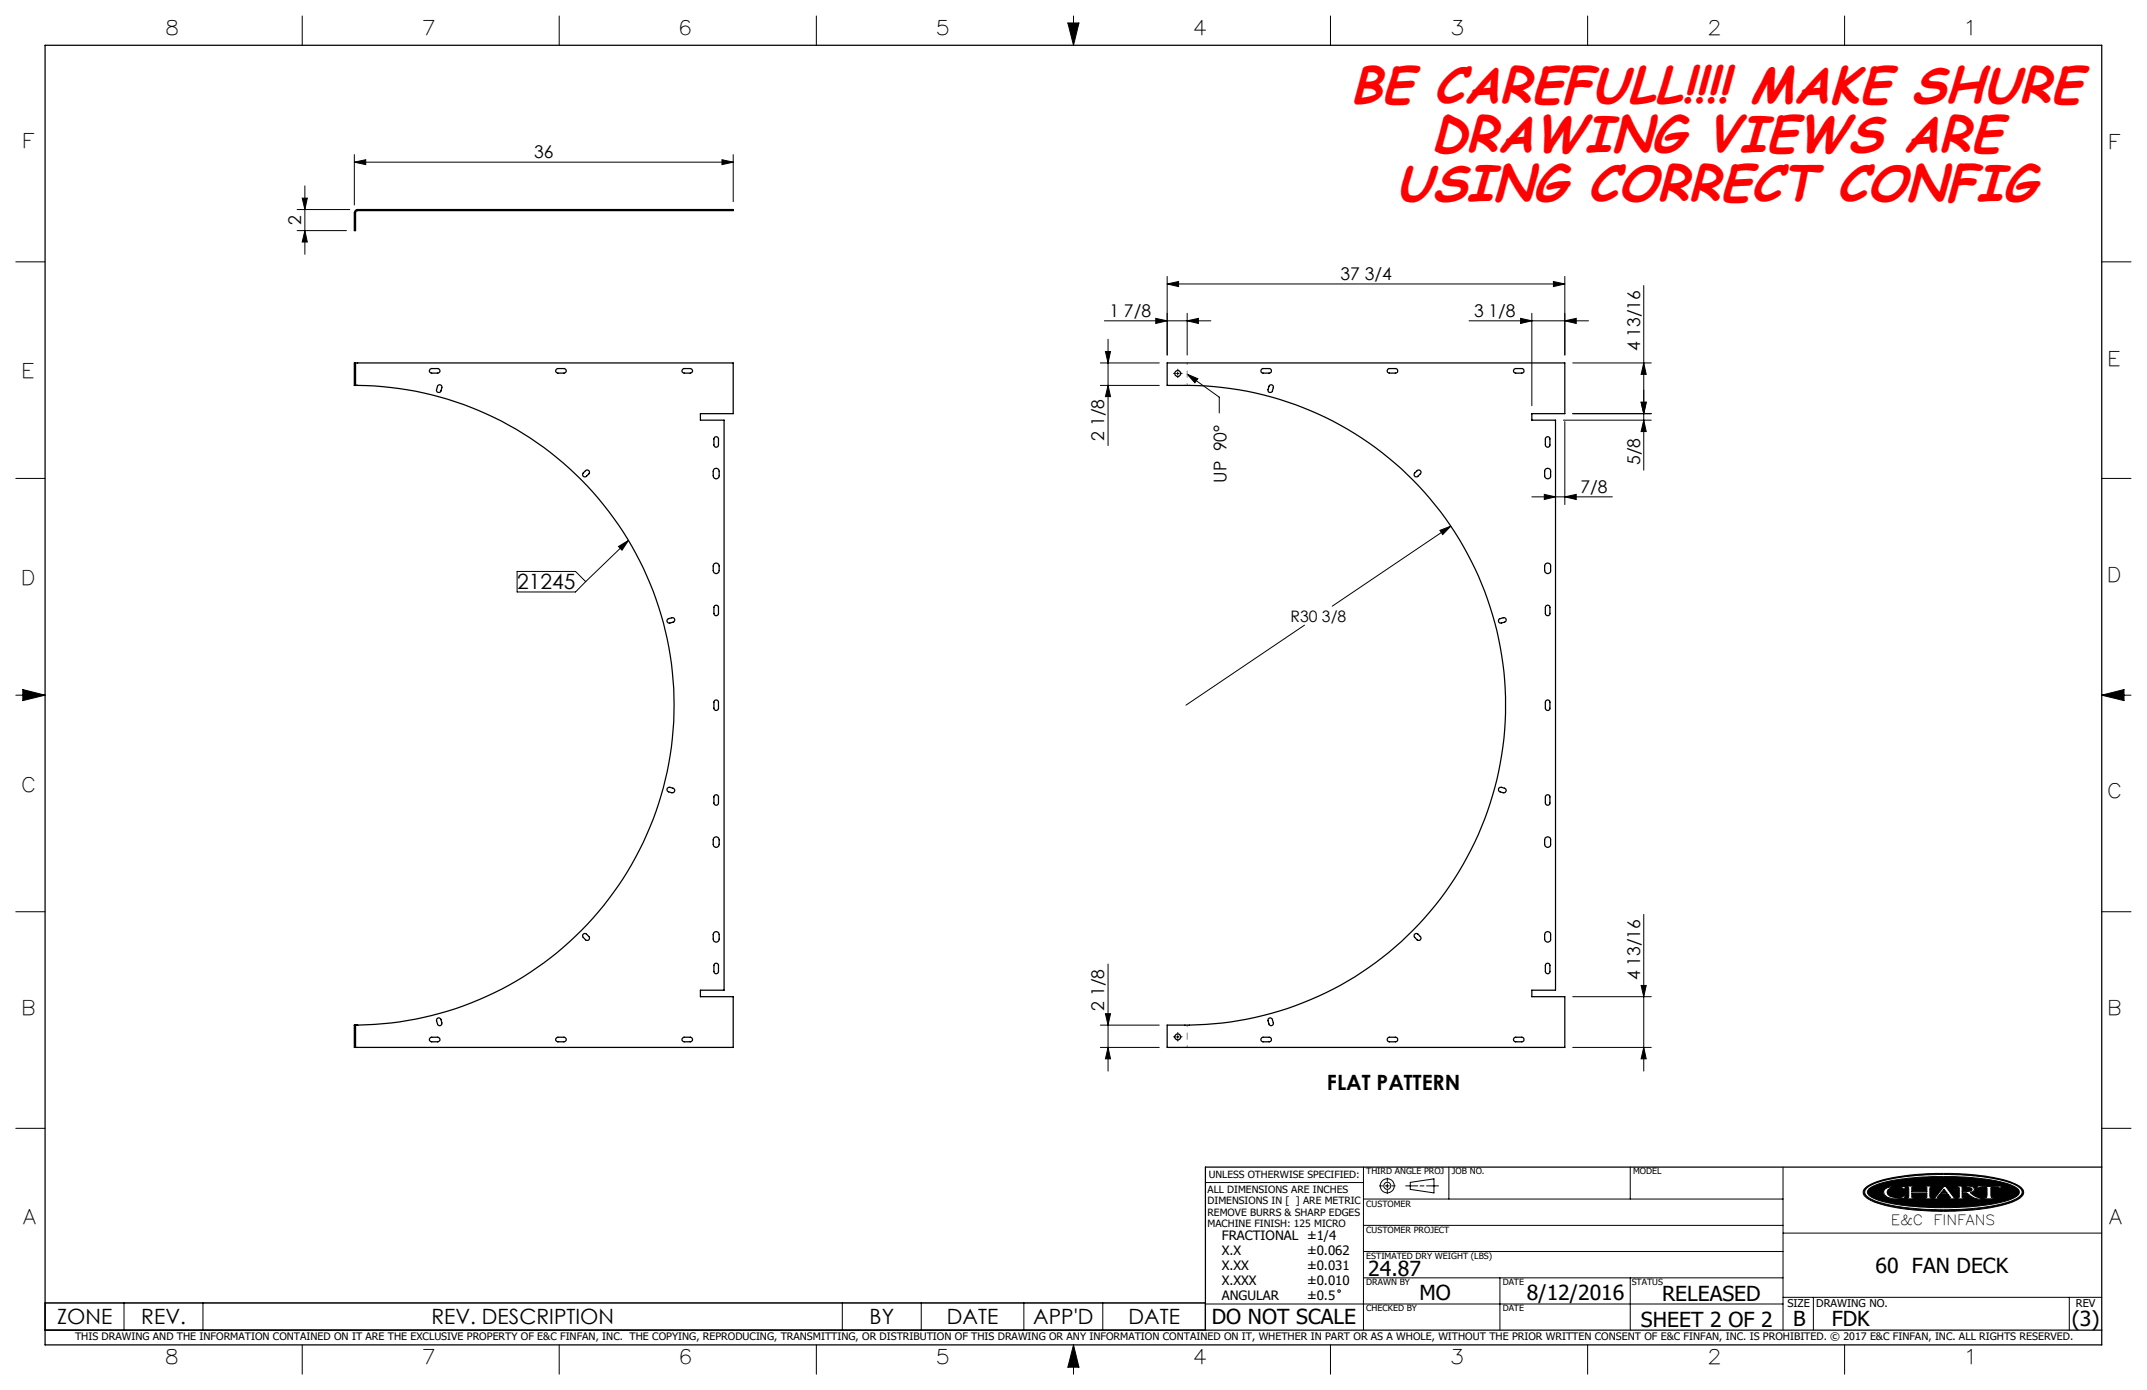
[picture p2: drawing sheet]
<svg xmlns="http://www.w3.org/2000/svg" width="432mm" height="279mm" viewBox="0 0 432 279" stroke-linecap="round" stroke-linejoin="round" font-family="sans-serif">
<g fill="none" stroke="#000" stroke-width=".2">
<path d="M60.8 3.2v5.9M112.5 3.2v5.9M164.2 3.2v5.9M214.8 4.6h2.2l-1.1 4.5zM215.9 3.2v5.9M267.6 3.2v5.9M319.3 3.2v5.9M371 3.2v5.9M60.8 39.8h1l-.5 2.3zM61.3 37.4v13.7M71.3 32.6l2.3-.5v1zM71.3 31.1v10.1"/>
<path d="M71.3 32.6h76.2M145.2 32.1l2.3 .5-2.3 .5zM147.5 31.1v9.4M3.2 52.6h5.9M59.8 42.1h10.5M59.8 46.4h9.9M61.3 46.4l.5 2.2h-1zM234.7 57.1l2.3-.5v1zM234.7 55.6v15.8M234.7 57.1h80M312.4 56.6l2.3 .5-2.3 .5zM314.7 55.6v15.8"/>
<path d="M330.6 57.4v37.1M422.7 52.6h5.9M221.3 73h11.9M221.3 77.5h11.9M222.1 64.5h21.4M222.3 70.7h1l-.5 2.3zM222.8 77.5l.5 2.2h-1zM222.8 68.2v21.4M232.4 64l2.3 .5-2.3 .5zM236.6 75.1h.5M236.9 74.8v.6M238.8 75.2l6.4 4.6v3.2"/>
<path d="M238.8 75.2l2.1 .9-.6 .8zM238.8 64.5l2.2-.5v1zM238.8 63v8.4M295.5 64.5h24M305.8 64l2.3 .5-2.3 .5zM308.1 63v18.6M314.7 64.5l2.3-.5v1zM316.3 73h15.8M330.6 73l.5 2.2h-1zM3.2 96.2h5.9M308.1 99.9h16.2M310.6 99.4l2.2 .5-2.2 .5z"/>
<path d="M314.4 84.5h17.7M314.7 99.9l2.3-.5v1zM314.7 84.7v16.7M316.3 83.1h15.8M330.1 80.9h1l-.5 2.2zM330.6 84.5l.5 2.2h-1zM422.7 96.2h5.9M104 114.9h11.7l2.1 2-2.1 2.1h-11.7zM124.4 109.9l2-1.3-1.3 2zM126.4 108.6l-8.6 8.3M289.6 106.6l2.2-.8-1.6 1.7zM291.8 105.8l-23.9 16"/>
<path d="M3.2 139.7h5.9M4.6 138.6l4.5 1.1-4.5 1.1zM262.4 125.7l-23.9 16M422.7 139.7h5.9M422.7 139.7l4.5-1.1v2.2zM3.2 183.3h5.9M222.8 193.8v21.5M330.1 198.1h1l-.5 2.2zM330.6 183.8v31.5M422.7 183.3h5.9M221.3 210.5h11.9M221.3 206.1h11.9"/>
<path d="M222.3 203.8h1l-.5 2.3zM222.8 210.5l.5 2.3h-1zM236.6 208.4h.5M236.9 208.2v.5M316.3 210.5h15.8M316.3 200.3h15.8M330.6 210.5l.5 2.3h-1zM3.2 226.8h5.9M242.4 237.7h31.8M274.2 234.6v32.8M277.4 238.4h.7M278.6 238.4h.8"/>
<path d="M279 236.8v.7M279 238v.8M279 239.3v.6M279.9 238.4h.7M282.7 238.4h2.4M283.6 237.7l4.8-.7v2.8l-4.8-.7zM285.6 238.4h.8M286.9 238.4h2.4M291.4 234.6v6.4M327.9 234.6v6.4M358.6 234.6v32.8M375.3 238.7a16.2 16.2 0 0 1 7.4-2.3 55.4 55.4 0 0 1 21.3 1.1l1.9 .8a1.36 1.36 0 0 1 1.1 1.1 1.36 1.36 0 0 1-.7 1.4 23 23 0 0 1-9.9 2.4l-.5 .1a53.3 53.3 0 0 1-18.2-1.4 4.1 4.1 0 0 1-3-2 1.17 1.17 0 0 1 .6-1.2z"/>
<path d="M375.4 238.9a12.3 12.3 0 0 1 6-2.1 59.4 59.4 0 0 1 22.1 .7 4.5 4.5 0 0 1 3.1 1.9 1.36 1.36 0 0 1-.9 1.5 27.8 27.8 0 0 1-10.4 2.1l-1.1 .1a48.8 48.8 0 0 1-17.3-1.8l-1.5-.9a.94 .94 0 0 1 0-1.5zM375.8 239a15.4 15.4 0 0 1 7.6-2.1l3.6-.3 3.3-.1a44.5 44.5 0 0 1 14.2 1.7l.8 .4a1.03 1.03 0 0 1 .8 1 1.03 1.03 0 0 1-.8 1 25.5 25.5 0 0 1-9.5 2l-5 .1a43.6 43.6 0 0 1-13.5-1.6l-1.3-.8a.79 .79 0 0 1-.2-1.3zM379 239.1a5 5 0 0 1 3.5-.6h.7l-.2 .6-.5-.4a3.4 3.4 0 0 0-2.8 .4l-.2 .5 .2 .5a3.1 3.1 0 0 0 2.8 .5l.4-.3h.3l-.2 .5-.7 .1a3.6 3.6 0 0 1-3.3-.8l-.2-.6zM383.5 238.4h1.6v.2l-.6 .1v.8h3v-.8l-.5-.1v-.2h1.5v.2l-.3 .1-.1 .4 .1 1.5v.1l.3 .1v.2h-1.5v-.2h.4l.1-.2v-.8h-3v.8l.1 .2h.5v.2h-1.6v-.2l.3-.1 .1-.1v-1.5v-.4l-.4-.1zM391 239l.6 .9h-1.3zM391 238.4h.3l1.7 2.3 .5 .1v.2h-1.6v-.2l.4-.1-.5-.6h-1.7l-.5 .7h.6v.2h-1.5v-.2l.5-.1zM393.6 238.4h2.3l.9 .2 .3 .4-.2 .5-.7 .2 1.2 .9 1.1 .2v.2a4.2 4.2 0 0 1-2.9-1.1l-1-.1v.9l.6 .1v.2h-1.6v-.2h.3l.2-.2v-1.8l-.5-.2zM394.6 238.6h.9l.9 .2 .2 .3-.2 .3-1.8 .1zM397.9 238.3l1 .2 3.7-.1-.3 .5h-.2l-.1-.2h-1.6l.1 1.9 .6 .2v.2h-2.2v-.2l.7-.2v-1.8l-1.6-.1-.2 .2h-.3zM402.1 238.9h.1M422.7 226.8h5.9M274.2 256.9h84.4"/>
<path d="M274.2 251.6h84.4M274.2 246.3h84.4M274.2 241h84.4M301.7 256.9v10.5M327.9 256.9v10.5M358.6 247.9h64.1M9.1 261.9h233.3v5.5h-233.3zM24.9 261.9v5.5M40.8 261.9v5.5M60.8 270.3v5.9M112.5 270.3v5.9M164.2 270.3v5.9"/>
<path d="M169.4 261.9v5.5M185.3 261.9v5.5M205.9 261.9v5.5M215.9 270.3v5.9M215.9 270.3l1.1 4.5h-2.2zM221.8 261.9v5.5M242.4 262.1h116.2M267.6 270.3v5.9M319.3 270.3v5.9M358.6 260.8h64.1M364.7 260.8v6.6M371 270.3v5.9"/>
<path d="M416.2 260.8v6.6"/>
<circle cx="279" cy="238.4" r=".71"/>
<circle cx="279" cy="238.4" r="1.41"/>
<circle cx="269.3" cy="259.5" r=".25"/>
</g>
<g fill="none" stroke="#000" stroke-width=".25">
<path d="M9.1 9.1h413.6v261.2h-413.6zM71.5 42.3l.3-.2h75.7v.2h-75.6l-.4 .4v3.7h-.2v-3.6zM71.3 77.5h.6M71.3 77.5h.2M71.5 77.5h.4M71.5 73h76v10.1h-6.6v1.4h4.7v114.5h-4.7v1.3h6.6v10.2h-76M71.5 73v4.5M71.5 73h-.2v4.5M71.9 77.5a64.3 64.3 0 0 1 63.7 64.3 64.3 64.3 0 0 1-63.7 64.3M86.5 74.2l.2-.1h1.3a.46 .46 0 0 1 .5 .4 .46 .46 0 0 1-.5 .5h-1.2a.45 .45 0 0 1-.4-.3 .45 .45 0 0 1 .1-.5zM88.1 77.5a.47 .47 0 0 1 .6-.1 .47 .47 0 0 1 .2 .5l-.2 .7a.46 .46 0 0 1-.6 .3 .46 .46 0 0 1-.3-.6zM111.9 74.2l.2-.1h1.3a.46 .46 0 0 1 .5 .4 .46 .46 0 0 1-.5 .5h-1.2a.45 .45 0 0 1-.4-.3 .45 .45 0 0 1 .1-.5z"/>
<path d="M137.3 74.2l.2-.1h1.3a.46 .46 0 0 1 .5 .4 .46 .46 0 0 1-.5 .5h-1.2a.45 .45 0 0 1-.4-.3 .45 .45 0 0 1 .1-.5zM234.7 73h80v10.1h-6.6v1.4h4.7v114.5h-4.7v1.3h6.6v10.2h-80v-4.4a65.4 65.4 0 0 0 41.9-12.6 64.3 64.3 0 0 0 23.1-71.5 64.3 64.3 0 0 0-60.5-44.5h-4.5zM253.7 74.2l.2-.1h1.3a.46 .46 0 0 1 .5 .4 .46 .46 0 0 1-.5 .5h-1.2a.45 .45 0 0 1-.4-.3 .45 .45 0 0 1 .1-.5zM255.3 77.5a.47 .47 0 0 1 .6-.1 .47 .47 0 0 1 .2 .5l-.2 .7a.46 .46 0 0 1-.6 .3 .46 .46 0 0 1-.3-.6zM279.1 74.2l.2-.1h1.3a.46 .46 0 0 1 .5 .4 .46 .46 0 0 1-.5 .5h-1.2a.45 .45 0 0 1-.4-.3 .45 .45 0 0 1 .1-.5zM304.5 74.2l.2-.1h1.3a.46 .46 0 0 1 .5 .4 .46 .46 0 0 1-.5 .5h-1.2a.45 .45 0 0 1-.4-.3 .45 .45 0 0 1 .1-.5zM117.8 94.6a.46 .46 0 0 1 .6 0 .46 .46 0 0 1 0 .7l-.4 .4a.46 .46 0 0 1-.7 0 .46 .46 0 0 1 0-.6zM143.7 94.3a.61 .61 0 0 1 .9 .4v.9a.6 .6 0 0 1-.6 .6 .6 .6 0 0 1-.6-.6v-.9zM143.7 87.9a.47 .47 0 0 1 .5-.1 .47 .47 0 0 1 .3 .4v1.2a.46 .46 0 0 1-.5 .5 .46 .46 0 0 1-.4-.5v-1.3zM284.5 95.1l.5-.5a.45 .45 0 0 1 .6 0 .45 .45 0 0 1 0 .6l-.4 .5a.46 .46 0 0 1-.7 0 .46 .46 0 0 1 0-.6zM310.8 94.3a.61 .61 0 0 1 .7-.1 .61 .61 0 0 1 .4 .5v.9a.6 .6 0 0 1-.6 .6 .6 .6 0 0 1-.6-.6zM310.9 87.9a.46 .46 0 0 1 .5-.1 .46 .46 0 0 1 .3 .4v1.2a.46 .46 0 0 1-.4 .5 .46 .46 0 0 1-.5-.5v-1.2z"/>
<path d="M143.7 113.3a.61 .61 0 0 1 .9 .5v.9a.6 .6 0 0 1-.6 .6 .6 .6 0 0 1-.6-.6v-.9zM310.8 113.4a.61 .61 0 0 1 .7-.2 .61 .61 0 0 1 .4 .6v.9a.6 .6 0 0 1-.6 .6 .6 .6 0 0 1-.6-.6zM134.3 124.5l.8-.3a.46 .46 0 0 1 .6 .3 .46 .46 0 0 1-.3 .6l-.7 .1a.47 .47 0 0 1-.5-.2 .47 .47 0 0 1 .1-.5zM143.7 121.8a.47 .47 0 0 1 .5-.1 .47 .47 0 0 1 .3 .4v1.2a.46 .46 0 0 1-.5 .5 .46 .46 0 0 1-.4-.5v-1.3zM301.5 124.5l.8-.3a.46 .46 0 0 1 .6 .3 .46 .46 0 0 1-.3 .6l-.7 .1a.47 .47 0 0 1-.5-.2 .47 .47 0 0 1 .1-.5zM310.9 121.8a.46 .46 0 0 1 .5-.1 .46 .46 0 0 1 .3 .4v1.2a.46 .46 0 0 1-.4 .5 .46 .46 0 0 1-.5-.5v-1.2zM134.2 158.5l.3-.2 .9 .1a.48 .48 0 0 1 .3 .6 .48 .48 0 0 1-.6 .3l-.8-.3-.2-.3zM143.7 140.8a.47 .47 0 0 1 .5-.1 .47 .47 0 0 1 .3 .4v1.2a.46 .46 0 0 1-.5 .5 .46 .46 0 0 1-.4-.5v-1.3zM143.8 159.8a.46 .46 0 0 1 .7 .4v1.2a.46 .46 0 0 1-.5 .5 .46 .46 0 0 1-.4-.5v-1.3zM301.4 158.5l.3-.2 .9 .1a.48 .48 0 0 1 .3 .6 .48 .48 0 0 1-.6 .3l-.8-.3zM310.9 159.9a.46 .46 0 0 1 .5-.1 .46 .46 0 0 1 .3 .4v1.2a.46 .46 0 0 1-.4 .5 .46 .46 0 0 1-.5-.5v-1.2zM310.9 140.8a.46 .46 0 0 1 .5-.1 .46 .46 0 0 1 .3 .4v1.2a.46 .46 0 0 1-.4 .5 .46 .46 0 0 1-.5-.5v-1.2z"/>
<path d="M143.6 168.4a.61 .61 0 0 1 .6-.1 .61 .61 0 0 1 .4 .5v.9a.6 .6 0 0 1-.6 .6 .6 .6 0 0 1-.6-.6zM310.8 168.4a.61 .61 0 0 1 .7-.1 .61 .61 0 0 1 .4 .5v.9a.6 .6 0 0 1-.6 .6 .6 .6 0 0 1-.6-.6zM117.2 187.9l.6-.3 .6 .6a.47 .47 0 0 1 0 .7 .47 .47 0 0 1-.6 0l-.6-.6zM143.6 187.5a.61 .61 0 0 1 .6-.2 .61 .61 0 0 1 .4 .6v.9a.6 .6 0 0 1-.6 .6 .6 .6 0 0 1-.6-.6zM143.8 193.7a.46 .46 0 0 1 .7 .4v1.2a.46 .46 0 0 1-.5 .4 .46 .46 0 0 1-.4-.4v-1.3zM284.5 187.8l.5-.2 .6 .6a.46 .46 0 0 1 .1 .7 .46 .46 0 0 1-.7 0l-.6-.6zM310.8 187.5a.61 .61 0 0 1 .7-.2 .61 .61 0 0 1 .4 .6v.9a.6 .6 0 0 1-.6 .6 .6 .6 0 0 1-.6-.6zM310.9 193.7a.46 .46 0 0 1 .5 0 .46 .46 0 0 1 .3 .4v1.2a.46 .46 0 0 1-.4 .4 .46 .46 0 0 1-.5-.4v-1.2zM71.3 206.1h.6M71.3 206.1v4.4h.2M71.3 206.1h.2M71.5 206.1h.4"/>
<path d="M71.5 206.1v4.4M86.5 208.6l.2-.1h1.3a.46 .46 0 0 1 .5 .5 .46 .46 0 0 1-.5 .4h-1.2a.45 .45 0 0 1-.4-.3 .45 .45 0 0 1 .1-.5zM87.8 204.8a.47 .47 0 0 1 .5-.2 .47 .47 0 0 1 .4 .4l.2 .6a.45 .45 0 0 1-.4 .6 .45 .45 0 0 1-.5-.4l-.2-.7zM111.9 208.6l.2-.1h1.3a.46 .46 0 0 1 .5 .5 .46 .46 0 0 1-.5 .4h-1.2a.45 .45 0 0 1-.4-.3 .45 .45 0 0 1 .1-.5zM137.3 208.6l.2-.1h1.3a.46 .46 0 0 1 .5 .5 .46 .46 0 0 1-.5 .4h-1.2a.45 .45 0 0 1-.4-.3 .45 .45 0 0 1 .1-.5zM253.7 208.6l.2-.1h1.3a.46 .46 0 0 1 .5 .5 .46 .46 0 0 1-.5 .4h-1.2a.45 .45 0 0 1-.4-.3 .45 .45 0 0 1 .1-.5zM255.1 204.8a.47 .47 0 0 1 .4-.2 .47 .47 0 0 1 .4 .4l.2 .6a.45 .45 0 0 1-.3 .6 .45 .45 0 0 1-.6-.4zM279.1 208.6l.2-.1h1.3a.46 .46 0 0 1 .5 .5 .46 .46 0 0 1-.5 .4h-1.2a.45 .45 0 0 1-.4-.3 .45 .45 0 0 1 .1-.5zM304.5 208.6l.2-.1h1.3a.46 .46 0 0 1 .5 .5 .46 .46 0 0 1-.5 .4h-1.2a.45 .45 0 0 1-.4-.3 .45 .45 0 0 1 .1-.5zM422.7 234.6h-180.3v32.8M9.1 267.4h413.6"/>
<circle cx="236.9" cy="75.1" r=".6"/>
<circle cx="236.9" cy="208.4" r=".6"/>
</g>
<g fill="#000">
<path d="M383.5 238.4v.2h.3l.1 .2v1.8l-.1 .1-.3 .1v.2h1.6v-.2h-.5l-.1-.2v-.8h3v.9l-.5 .1v.2h1.5v-.2l-.3-.1-.1-.2v-1.6l.1-.3h.3v-.2h-1.5v.2l.5 .1v.8h-3v-.8l.6-.1v-.2zM391 238.4l-1.8 2.3-.5 .1v.2h1.5v-.2h-.6l.5-.7h1.7l.5 .6-.4 .1v.2h1.6v-.2l-.5-.1-1.7-2.3zM393.6 238.4v.2l.5 .2v1.8l-.2 .2h-.3v.2h1.6v-.2l-.6-.1v-.9l1 .1a3.7 3.7 0 0 0 2.9 1.1v-.2a3.4 3.4 0 0 1-2.3-1.1 .68 .68 0 0 0 .8-.2 .68 .68 0 0 0 0-.8l-.7-.3zM397.9 238.3l-.4 .6h.3l.2-.2 1.6 .1v1.8l-.2 .2h-.5v.2h2.2v-.2h-.5l-.2-.3v-1.7l1.6-.1 .1 .2h.2l.3-.5-4 .1zM375.8 239a13.3 13.3 0 0 1 6.5-2l2.7-.3 3.8-.2 7.5 .2a24.3 24.3 0 0 1 9.1 2 1.01 1.01 0 0 1 .7 .9 1.01 1.01 0 0 1-.7 1 21.9 21.9 0 0 1-8.6 1.9l-3.9 .2h-4.1l-3.8-.2a21.2 21.2 0 0 1-8.8-2l-.4-.3-.2-.5zM379.1 239a1.04 1.04 0 0 0 .7 1.7 7 7 0 0 0 3.2 .1l.2-.5h-.3l-.5 .4a2.56 2.56 0 0 1-2.8-.8 1.28 1.28 0 0 1 1.4-1.3h.2a1.49 1.49 0 0 1 1.4 .2l.4 .3 .2-.6h-.6a4.7 4.7 0 0 0-3.5 .5zM375.3 238.7a17.5 17.5 0 0 1 7.8-2.4l5.1-.4h4.8a34.5 34.5 0 0 1 12.5 2.2l.4 .2a1.36 1.36 0 0 1 .9 2 9.1 9.1 0 0 1-5.1 2.2l-.4 .1a58.1 58.1 0 0 1-23.1-.6 5.6 5.6 0 0 1-3.4-1.9v-.8zM375.3 238.9a1.14 1.14 0 0 0 .6 1.9 24 24 0 0 0 9.3 2.1l4.6 .3 3.7-.1a33.7 33.7 0 0 0 11.9-2.1l.4-.2a1.19 1.19 0 0 0 .9-1.2 1.19 1.19 0 0 0-.9-1.1 21.6 21.6 0 0 0-8.8-2.1l-5.1-.3-4.7 .1a30.2 30.2 0 0 0-11.1 2.1z" fill-rule="evenodd"/>
<path d="M215.9 270.3l-1.1 4.5h2.2zM214.8 4.6h2.2l-1.1 4.5zM4.6 138.6l4.5 1.1-4.5 1.1zM422.7 139.7l4.5-1.1v2.2zM391 239l-.7 .9h1.3zM394.6 238.6v.9l1.7-.1a.38 .38 0 0 0 .3-.4 .38 .38 0 0 0-.5-.3z" fill-rule="evenodd"/>
</g>
<path d="M236.4 75.1h-.4M236.9 74.5v-.3M236.9 75.6v.3M237.4 75.1h.3M236.4 208.4h-.4M236.9 207.9v-.4M236.9 208.9v.4M237.4 208.4h.3" fill="none" stroke="#000" stroke-width=".2" stroke-dasharray="15.2 1.3 1.3 1.3"/>
<path d="M238.8 72.9v4.5M238.8 206v4.5" fill="none" stroke="#808080" stroke-width=".2" stroke-dasharray="15.2 1.3 1.3 1.3" stroke-dashoffset="14.9"/>
<g fill="#000">
<path d="M238.8 75.2l2.1 .9-.6 .8zM124.4 109.9l2-1.3-1.3 2zM289.6 106.6l2.2-.8-1.6 1.7z"/>
<path d="M71.3 32.6l2.3-.5v1zM145.2 32.1l2.3 .5-2.3 .5z"/>
<path d="M60.8 39.8h1l-.5 2.3zM61.3 46.4l.5 2.2h-1z"/>
<path d="M234.7 57.1l2.3-.5v1zM312.4 56.6l2.3 .5-2.3 .5z"/>
<path d="M238.8 64.5l2.2-.5v1zM232.4 64l2.3 .5-2.3 .5zM314.7 64.5l2.3-.5v1zM305.8 64l2.3 .5-2.3 .5zM314.7 99.9l2.3-.5v1zM310.6 99.4l2.2 .5-2.2 .5z"/>
<path d="M330.1 80.9h1l-.5 2.2zM330.6 73l.5 2.2h-1zM330.6 210.5l.5 2.3h-1zM330.1 198.1h1l-.5 2.2zM222.8 77.5l.5 2.2h-1zM222.3 70.7h1l-.5 2.3zM222.8 210.5l.5 2.3h-1zM222.3 203.8h1l-.5 2.3z"/>
<path d="M330.1 80.9h1l-.5 2.2zM330.6 84.5l.5 2.2h-1z"/>
</g>
<g font-size="10.2" fill="#f00">
<text x="271.6" y="20.6">BE CAREFULL!!!! MAKE SHURE</text>
<text x="287.7" y="30.5">DRAWING VIEWS ARE</text>
<text x="280.7" y="40.4">USING CORRECT CONFIG</text>
</g>
<g font-size="4.2">
<text x="104" y="118.4">21245</text>
<text x="266.9" y="219.1">FLAT PATTERN</text>
<text x="275.2" y="256.5">24.87</text>
<text x="377.2" y="255.9">60 FAN DECK</text>
<text x="285.5" y="261.4">MO</text>
<text x="307.1" y="261.3">8/12/2016</text>
<text x="334.3" y="261.6">RELEASED</text>
<text x="11.5" y="266.2">ZONE</text>
<text x="28.4" y="266.2">REV.</text>
<text x="86.8" y="266.2">REV. DESCRIPTION</text>
<text x="174.9" y="266.2">BY</text>
<text x="190.4" y="266.2">DATE</text>
<text x="207.8" y="266.2">APP'D</text>
<text x="227" y="266.2">DATE</text>
<text x="243.7" y="266.1">DO NOT SCALE</text>
<text x="330" y="266.7">SHEET 2 OF 2</text>
<text x="360.6" y="266.5">B</text>
<text x="368.4" y="266.6">FDK</text>
<text x="416.7" y="266.5">(3)</text>
</g>
<g font-size="4">
<text x="33.6" y="7.1">8</text>
<text x="85.2" y="7.1">7</text>
<text x="137" y="7.1">6</text>
<text x="188.6" y="7.1">5</text>
<text x="240.3" y="7.1">4</text>
<text x="292.1" y="7.1">3</text>
<text x="343.8" y="7.1">2</text>
<text x="395.7" y="7.1">1</text>
<text x="4.9" y="29.8">F</text>
<text x="424.5" y="29.9">F</text>
<text x="4.8" y="76">E</text>
<text x="424.3" y="73.5">E</text>
<text x="4.7" y="117.7">D</text>
<text x="424.2" y="116.9">D</text>
<text x="4.7" y="159.3">C</text>
<text x="424.2" y="160.4">C</text>
<text x="4.8" y="204">B</text>
<text x="424.3" y="204">B</text>
<text x="4.8" y="246.1">A</text>
<text x="424.3" y="246">A</text>
<text x="33.6" y="274.3">8</text>
<text x="85.2" y="274.3">7</text>
<text x="137" y="274.3">6</text>
<text x="188.6" y="274.3">5</text>
<text x="240.3" y="274.3">4</text>
<text x="292.1" y="274.3">3</text>
<text x="343.8" y="274.3">2</text>
<text x="395.8" y="274.3">1</text>
</g>
<g font-size="3.5">
<text x="107.4" y="31.8">36</text>
<text x="60.6" y="45.2" transform="rotate(-90 60.6 45.2)">2</text>
<text x="269.6" y="56.3">37 3/4</text>
<text x="223.1" y="63.7">1 7/8</text>
<text x="296.5" y="63.7">3 1/8</text>
<text x="329.8" y="70.6" transform="rotate(-90 329.8 70.6)">4 13/16</text>
<text x="222.1" y="88.6" transform="rotate(-90 222.1 88.6)">2 1/8</text>
<text x="329.8" y="93.5" transform="rotate(-90 329.8 93.5)">5/8</text>
<text x="246.7" y="97.1" transform="rotate(-90 246.7 97.1)">UP 90°</text>
<text x="317.9" y="99.1">7/8</text>
<text x="329.8" y="197" transform="rotate(-90 329.8 197)">4 13/16</text>
<text x="222.1" y="203.1" transform="rotate(-90 222.1 203.1)">2 1/8</text>
</g>
<text font-size="3.2" x="259.5" y="124.9">R30 3/8</text>
<g font-size="2.8">
<text x="380.3" y="246.2">E&amp;C</text>
<text x="388.9" y="246.2">FINFANS</text>
</g>
<g font-size="2.6">
<text x="245.7" y="249.3">FRACTIONAL ±1/4</text>
<text x="245.7" y="252.3">X.X</text>
<text x="245.7" y="255.3">X.XX</text>
<text x="262.9" y="252.3">±0.062</text>
<text x="262.9" y="255.3">±0.031</text>
<text x="245.7" y="258.3">X.XXX</text>
<text x="245.7" y="261.3">ANGULAR</text>
<text x="262.9" y="258.3">±0.010</text>
<text x="262.9" y="261.3">±0.5</text>
</g>
<g font-size="2.2">
<text x="359.5" y="262.8">SIZE</text>
<text x="365.3" y="262.7">DRAWING NO.</text>
<text x="417.5" y="262.8">REV</text>
</g>
<text font-size="2.1" x="15.1" y="269.4">THIS DRAWING AND THE INFORMATION CONTAINED ON IT ARE THE EXCLUSIVE PROPERTY OF E&amp;C FINFAN, INC. THE COPYING, REPRODUCING, TRANSMITTING, OR DISTRIBUTION OF THIS DRAWING OR ANY INFORMATION CONTAINED ON IT, WHETHER IN PART OR AS A WHOLE, WITHOUT THE PRIOR WRITTEN CONSENT OF E&amp;C FINFAN, INC. IS PROHIBITED. © 2017 E&amp;C FINFAN, INC. ALL RIGHTS RESERVED.</text>
<g font-size="2">
<text x="242.9" y="239.8">ALL DIMENSIONS ARE INCHES</text>
<text x="243.1" y="236.8">UNLESS OTHERWISE SPECIFIED:</text>
<text x="242.9" y="242.1">DIMENSIONS IN [ ] ARE METRIC</text>
<text x="242.9" y="244.4">REMOVE BURRS &amp; SHARP EDGES</text>
<text x="242.9" y="246.7">MACHINE FINISH: 125 MICRO</text>
</g>
<g font-size="1.7">
<text x="274.8" y="236.1">THIRD ANGLE PROJ</text>
<text x="292" y="236.1">JOB NO.</text>
<text x="328.5" y="236.1">MODEL</text>
<text x="274.8" y="242.5">CUSTOMER</text>
<text x="274.8" y="247.8">CUSTOMER PROJECT</text>
<text x="274.8" y="253.1">ESTIMATED DRY WEIGHT (LBS)</text>
<text x="274.8" y="258.3">DRAWN BY</text>
<text x="274.8" y="263.6">CHECKED BY</text>
<text x="302.2" y="263.6">DATE</text>
<text x="302.2" y="258.3">DATE</text>
<text x="328.2" y="258.3">STATUS</text>
</g>
</svg>
